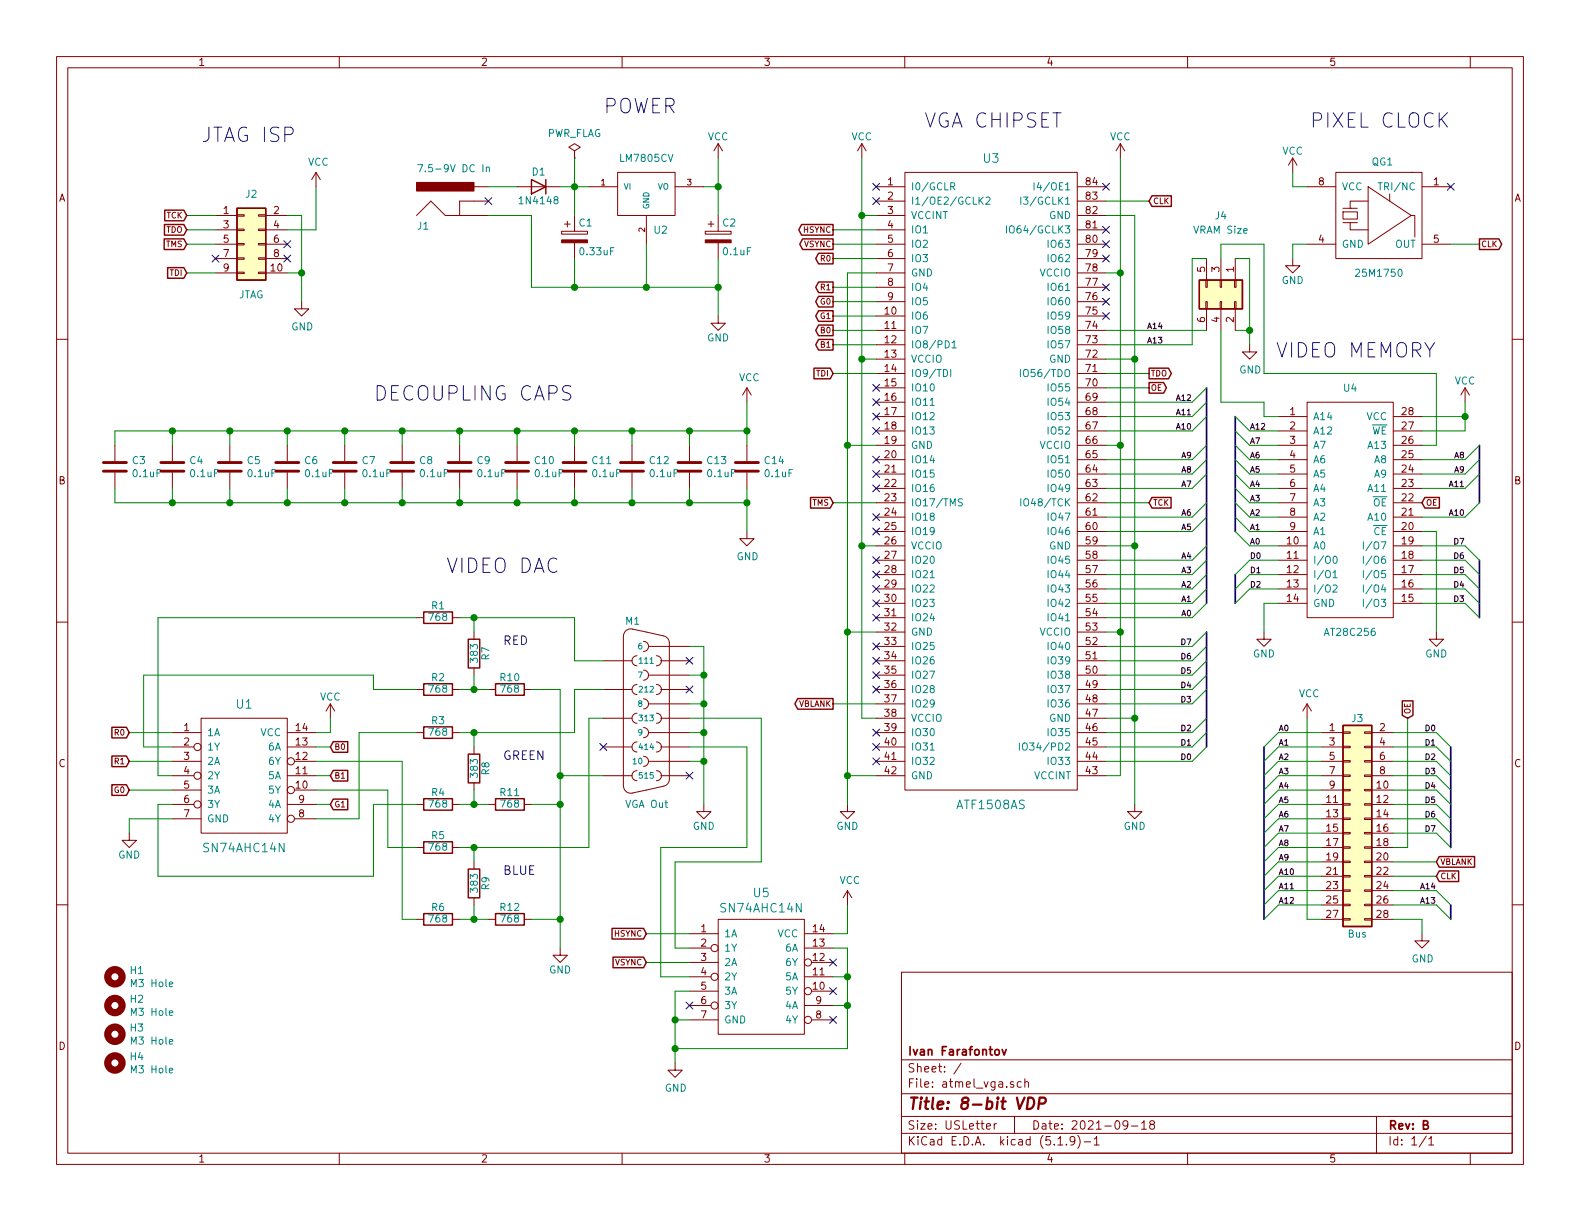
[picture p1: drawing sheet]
<svg xmlns="http://www.w3.org/2000/svg" width="279mm" height="216mm" viewBox="0 0 279 216" stroke-linecap="round" stroke-linejoin="round" font-family="sans-serif">
<g fill="none" stroke="#840000" stroke-width=".18">
<path d="M10 10h259.4v195.9h-259.4zM12 12h255.4v191.9h-255.4zM60 10v2M110 10v2M160 10v2M210 10v2M260 10v2M38.1 38.1h3.8M41.9 38h1.3v.2h-1.3zM45.7 38h1.3v.2h-1.3zM47 38.1h3.8M55.9 30.5l-.8 1.3"/>
<path d="M55.9 30.5v2.5M55.9 30.5l.7 1.3M73.7 38.1l2.5-2.5 2.5 2.5h7.7M83.8 33h2.6M86.4 35.6h-5.1v2.5M91.4 33h7.7M99.8 39.6h1M100.3 39.1v1M101.6 26.7l1-.7-1-.6-1 .6 1 .7v1.2M101.6 27.9h.1M101.6 38.1v2.8M104.1 33h5.1"/>
<path d="M109.2 30.5h10.2v7.6h-10.2zM114.3 38.1v5.1M119.4 33h5.1M125.2 39.6h1M125.7 39.1v1M127 25.4v2.5M127 38.1v2.8M127 25.4l-.8 1.3M127 25.4l.8 1.3M152.4 25.4l-.8 1.3M152.4 25.4v2.5M152.4 25.4l.8 1.3"/>
<path d="M154.9 38.1h5.1M154.9 33h5.1M154.9 35.6h5.1M160 30.5h30.5v109.2h-30.5zM190.5 38.1h5.1M190.5 33h5.1M190.5 35.6h5.1M198.1 25.4l-.7 1.3M198.1 25.4v2.5M198.1 25.4l.8 1.3M228.6 27.9l-.8 1.3M228.6 27.9v2.6"/>
<path d="M228.6 27.9l.8 1.3M231.1 33h5.1M236.2 30.5h15.3v15.2h-15.3zM237.5 36.8h2.5M237.5 37.5h2.5v1.2h-2.5zM237.5 39.4h2.5M238.8 36.8h.1M238.8 39.4v1.2h3.1M241.9 35.6h-3.1v1.2M241.9 33l7.7 5.1-7.7 5.1zM245.7 34.3v1.3M249.6 30.5h.1"/>
<path d="M249.6 38.1h.6v3.8M251.5 33h5M10 60h2M38.1 48.3h3.8M38.1 40.6h3.8M38.1 43.2h3.8M38.1 45.7h3.8M41.9 48.1h1.3v.3h-1.3zM41.9 45.6h1.3v.2h-1.3zM41.9 40.5h1.3v.3h-1.3zM41.9 43.1h1.3v.2h-1.3zM45.7 48.1h1.3v.3h-1.3z"/>
<path d="M45.7 45.6h1.3v.2h-1.3zM45.7 40.5h1.3v.3h-1.3zM45.7 43.1h1.3v.2h-1.3zM47 48.3h3.8M47 40.6h3.8M47 43.2h3.8M47 45.7h3.8M53.3 53.3v1.3h1.3l-1.3 1.3-1.2-1.3h1.2M99.3 40.9h4.6v.5h-4.6zM101.6 42.9v2.8M124.7 40.9h4.6v.5h-4.6zM127 55.9v1.3h1.3l-1.3 1.2-1.3-1.2h1.3"/>
<path d="M127 42.9v2.8M154.9 48.3h5.1M154.9 40.6h5.1M154.9 43.2h5.1M154.9 45.7h5.1M154.9 55.9h5.1M154.9 58.4h5.1M154.9 53.3h5.1M154.9 50.8h5.1M190.5 48.3h5.1M190.5 40.6h5.1M190.5 43.2h5.1"/>
<path d="M190.5 45.7h5.1M190.5 55.9h5.1M190.5 58.4h5.1M190.5 53.3h5.1M190.5 50.8h5.1M213.2 49.5h.3v1.3h-.3zM213.2 53.3h.3v1.3h-.3zM213.4 45.7v3.8M213.4 54.6v3.8M215.8 49.5h.2v1.3h-.2zM215.8 53.3h.2v1.3h-.2zM215.9 45.7v3.8"/>
<path d="M215.9 54.6v3.8M218.3 49.5h.3v1.3h-.3zM218.3 53.3h.3v1.3h-.3zM218.4 45.7v3.8M218.4 54.6v3.8M228.6 45.7v1.3h1.3l-1.3 1.3-1.3-1.3h1.3M231.1 43.2h5.1M251.5 43.2h5M267.4 60h2M20.3 78.7v2.8M30.5 78.7v2.8M40.6 78.7v2.8"/>
<path d="M50.8 78.7v2.8M61 78.7v2.8M71.1 78.7v2.8M81.3 78.7v2.8M91.4 78.7v2.8M101.6 78.7v2.8M111.8 78.7v2.8M121.9 78.7v2.8M132.1 68.6v2.5M132.1 78.7v2.8M132.1 68.6l-.8 1.3M132.1 68.6l.7 1.3"/>
<path d="M154.9 61h5.1M154.9 63.5h5.1M154.9 66h5.1M154.9 68.6h5.1M154.9 71.1h5.1M154.9 73.7h5.1M154.9 76.2h5.1M154.9 78.7h5.1M190.5 61h5.1M190.5 63.5h5.1M190.5 66h5.1M190.5 68.6h5.1"/>
<path d="M190.5 71.1h5.1M190.5 73.7h5.1M190.5 76.2h5.1M190.5 78.7h5.1M221 61v1.2h1.2l-1.2 1.3-1.3-1.3h1.3M226.1 73.7h5M226.1 76.2h5M226.1 78.7h5M231.1 71.1h15.3v38.1h-15.3zM246.4 73.7h5.1M246.4 76.2h5.1M246.4 78.7h5.1"/>
<path d="M259.1 68.6l-.8 1.3M259.1 68.6v2.5M259.1 68.6l.7 1.3M20.3 83.6v2.8M30.5 83.6v2.8M40.6 83.6v2.8M50.8 83.6v2.8M61 83.6v2.8M71.1 83.6v2.8M81.3 83.6v2.8M91.4 83.6v2.8M101.6 83.6v2.8"/>
<path d="M111.8 83.6v2.8M121.9 83.6v2.8M132.1 94v1.3h1.2l-1.2 1.2-1.3-1.2h1.3M132.1 83.6v2.8M154.9 81.3h5.1M154.9 83.8h5.1M154.9 86.4h5.1M154.9 88.9h5.1M154.9 91.4h5.1M154.9 94h5.1M154.9 96.5h5.1M154.9 99.1h5.1"/>
<path d="M190.5 81.3h5.1M190.5 83.8h5.1M190.5 86.4h5.1M190.5 88.9h5.1M190.5 91.4h5.1M190.5 94h5.1M190.5 96.5h5.1M190.5 99.1h5.1M226.1 81.3h5M226.1 83.8h5M226.1 86.4h5M226.1 88.9h5"/>
<path d="M226.1 91.4h5M226.1 94h5M226.1 96.5h5M226.1 99.1h5M246.4 81.3h5.1M246.4 83.8h5.1M246.4 86.4h5.1M246.4 88.9h5.1M246.4 91.4h5.1M246.4 94h5.1M246.4 96.5h5.1M246.4 99.1h5.1"/>
<path d="M10 110h2M73.7 109.2h1.2M80 109.2h1.3M83.8 111.8v1.2M83.8 118.1v1.3M106.7 116.8h5.1M112.6 116a.89 .89 0 0 0-.8 .8 .89 .89 0 0 0 .8 .9M113.8 118.5a.89 .89 0 0 1 .9 .9 .89 .89 0 0 1-.9 .9M113.8 113.4a.89 .89 0 0 1 .9 .9 .89 .89 0 0 1-.9 .9M114.8 114.3h7.1M114.8 119.4h7.1M116.1 116a.89 .89 0 0 1 .9 .8 .89 .89 0 0 1-.9 .9"/>
<path d="M116.8 116.8h5.1M117.3 112.4l-5.5-1.2a1.29 1.29 0 0 0-1.6 1.3l.1 26.5a1.29 1.29 0 0 0 1.5 1.2l5.5-1.2M117.4 112.4a1.31 1.31 0 0 1 1 1.3v24.1a1.28 1.28 0 0 1-1 1.2M154.9 116.8h5.1M154.9 114.3h5.1M154.9 119.4h5.1M154.9 109.2h5.1M154.9 101.6h5.1M154.9 104.1h5.1M154.9 106.7h5.1M154.9 111.8h5.1M190.5 116.8h5.1"/>
<path d="M190.5 114.3h5.1M190.5 119.4h5.1M190.5 109.2h5.1M190.5 101.6h5.1M190.5 104.1h5.1M190.5 106.7h5.1M190.5 111.8h5.1M223.5 111.8v1.2h1.3l-1.3 1.3-1.3-1.3h1.3M226.1 101.6h5M226.1 104.1h5M226.1 106.7h5M246.4 101.6h5.1"/>
<path d="M246.4 104.1h5.1M246.4 106.7h5.1M254 111.8v1.2h1.3l-1.3 1.3-1.3-1.3h1.3M267.4 110h2M30.5 134.6h5.1M30.5 132.1h3.8M30.5 137.2h3.8M30.5 129.5h5.1M30.5 139.7h5.1M35.6 127h15.2v20.3h-15.2zM50.8 132.1h5.1M50.8 137.2h5.1"/>
<path d="M50.8 129.5h5.1M52.1 134.6h3.8M52.1 139.7h3.8M58.4 124.5l-.7 1.2M58.4 124.5v2.5M58.4 124.5l.8 1.2M73.7 121.9h1.2M73.7 129.5h1.2M80 121.9h1.3M80 129.5h1.3M83.8 132.1v1.3M83.8 138.4v1.3"/>
<path d="M86.4 121.9h1.2M92.7 121.9h1.3M106.7 121.9h5.1M106.7 127h5.1M106.7 132.1h5.1M106.7 137.2h5.1M112.6 136.3a.89 .89 0 0 0-.8 .9 .89 .89 0 0 0 .8 .8M112.6 131.2a.89 .89 0 0 0-.8 .9 .89 .89 0 0 0 .8 .9M112.6 126.1a.89 .89 0 0 0-.8 .9 .89 .89 0 0 0 .8 .9M112.6 121a.89 .89 0 0 0-.8 .9 .89 .89 0 0 0 .8 .9M113.8 133.7a.89 .89 0 0 1 .9 .9 .89 .89 0 0 1-.9 .9M113.8 128.7a.89 .89 0 0 1 .9 .8 .89 .89 0 0 1-.9 .9"/>
<path d="M113.8 123.6a.89 .89 0 0 1 .9 .9 .89 .89 0 0 1-.9 .8M114.8 134.6h7.1M114.8 124.5h7.1M114.8 129.5h7.1M116.1 136.3a.89 .89 0 0 1 .9 .9 .89 .89 0 0 1-.9 .8M116.1 131.2a.89 .89 0 0 1 .9 .9 .89 .89 0 0 1-.9 .9M116.1 126.1a.89 .89 0 0 1 .9 .9 .89 .89 0 0 1-.9 .9M116.1 121a.89 .89 0 0 1 .9 .9 .89 .89 0 0 1-.9 .9M116.8 121.9h5.1M116.8 127h5.1M116.8 132.1h5.1M116.8 137.2h5.1"/>
<path d="M154.9 134.6h5.1M154.9 121.9h5.1M154.9 127h5.1M154.9 132.1h5.1M154.9 137.2h5.1M154.9 124.5h5.1M154.9 129.5h5.1M190.5 134.6h5.1M190.5 121.9h5.1M190.5 127h5.1M190.5 132.1h5.1M190.5 137.2h5.1"/>
<path d="M190.5 124.5h5.1M190.5 129.5h5.1M231.1 124.5l-.7 1.2M231.1 124.5v2.5M231.1 124.5l.8 1.2M233.7 134.6h3.8M233.7 132.1h3.8M233.7 137.2h3.8M233.7 129.5h3.8M233.7 139.7h3.8M237.5 139.6h1.3v.2h-1.3zM237.5 137h1.3v.3h-1.3z"/>
<path d="M237.5 134.5h1.3v.2h-1.3zM237.5 132h1.3v.2h-1.3zM237.5 129.4h1.3v.3h-1.3zM241.3 139.6h1.3v.2h-1.3zM241.3 137h1.3v.3h-1.3zM241.3 134.5h1.3v.2h-1.3zM241.3 132h1.3v.2h-1.3zM241.3 129.4h1.3v.3h-1.3zM242.6 134.6h3.8M242.6 132.1h3.8M242.6 137.2h3.8M242.6 129.5h3.8"/>
<path d="M242.6 139.7h3.8M10 160h2M22.9 147.3v1.3h1.2l-1.2 1.3-1.3-1.3h1.3M30.5 142.2h3.8M30.5 144.8h5.1M50.8 142.2h5.1M52.1 144.8h3.8M73.7 142.2h1.2M73.7 149.9h1.2M80 142.2h1.3M80 149.9h1.3M83.8 152.4v1.3"/>
<path d="M83.8 158.8v1.2M86.4 142.2h1.2M92.7 142.2h1.3M124.5 142.2v1.3h1.2l-1.2 1.3-1.3-1.3h1.3M149.9 142.2v1.3h1.2l-1.2 1.3-1.3-1.3h1.3M149.9 157.5l-.8 1.3M149.9 157.5v2.5M149.9 157.5l.7 1.3M200.7 142.2v1.3h1.2l-1.2 1.3-1.3-1.3h1.3M233.7 142.2h3.8M233.7 144.8h3.8M233.7 149.9h3.8"/>
<path d="M233.7 147.3h3.8M233.7 152.4h3.8M233.7 154.9h3.8M233.7 157.5h3.8M237.5 149.7h1.3v.3h-1.3zM237.5 152.3h1.3v.2h-1.3zM237.5 154.8h1.3v.3h-1.3zM237.5 157.4h1.3v.2h-1.3zM237.5 159.9h1.3v.2h-1.3zM237.5 147.2h1.3v.2h-1.3zM237.5 142.1h1.3v.3h-1.3zM237.5 144.7h1.3v.2h-1.3z"/>
<path d="M241.3 149.7h1.3v.3h-1.3zM241.3 152.3h1.3v.2h-1.3zM241.3 154.8h1.3v.3h-1.3zM241.3 157.4h1.3v.2h-1.3zM241.3 159.9h1.3v.2h-1.3zM241.3 147.2h1.3v.2h-1.3zM241.3 142.1h1.3v.3h-1.3zM241.3 144.7h1.3v.2h-1.3zM242.6 142.2h3.8M242.6 144.8h3.8M242.6 149.9h3.8M242.6 147.3h3.8"/>
<path d="M242.6 152.4h3.8M242.6 154.9h3.8M242.6 157.5h3.8M267.4 160h2M73.7 162.6h1.2M80 162.6h1.3M86.4 162.6h1.2M92.7 162.6h1.3M99.1 167.6v1.3h1.2l-1.2 1.3-1.3-1.3h1.3M121.9 165.1h5.1M121.9 175.3h5.1M121.9 172.7h3.8"/>
<path d="M121.9 170.2h5.1M121.9 167.6h3.8M121.9 177.8h3.8M127 162.6h15.2v20.3h-15.2zM142.2 165.1h5.1M142.2 172.7h5.1M142.2 167.6h5.1M142.2 177.8h5.1M143.5 175.3h3.8M143.5 170.2h3.8M159.4 171.9h108v32h-108zM233.7 162.6h3.8"/>
<path d="M233.7 160h3.8M237.5 162.4h1.3v.3h-1.3zM241.3 162.4h1.3v.3h-1.3zM242.6 162.6h3.8M242.6 160h3.8M251.5 165.1v1.3h1.2l-1.2 1.2-1.3-1.2h1.3M119.4 188v1.2h1.2l-1.2 1.3-1.3-1.3h1.3M121.9 180.3h5.1M143.5 180.3h3.8M159.4 197.4h108M159.4 193.4h108M159.4 187.4h108"/>
<path d="M170 188l-1.3 1.9M174.4 199.2l.8-.2-.1-.2-.4-.1-.3 .2 .1 .7h.6M175.8 198.7v1M176.2 198.7l-.3 .1-.1 .2M179.2 191.3h-.3l-.2 .2v.2l.5 .1v.4h-.5M179.4 197.4v3M180.6 191.3h-.4l-.3 .2 .1 .7h.6M181.2 191.4l.3-.1h.3l.1 1M181.2 190.8v1.5M199.4 198.8l-.1 .2a.48 .48 0 0 1-.6 0v-.7a.48 .48 0 0 1 .6-.1l.1 .1a1.19 1.19 0 0 1-.2 1.3l-.5 .1M200.1 199.1h1.1M201.9 198.6l.4-.4v1.5"/>
<path d="M201.9 199.7h.8M203.6 198.8l-.3-.3 .1-.2 .2-.1h.4l.2 .3-.1 .2-.6 .2a.48 .48 0 0 0-.1 .6l.2 .2 .5-.2a.48 .48 0 0 0-.1-.6l-.1-.1M243.4 197.4v6.5M60 203.9v2M110 203.9v2M159.4 200.4h108M160 203.9v2M187.1 202.5h.8M188.6 202.3v.2M190.1 201.6l-.1 .2a.48 .48 0 0 1-.6 0l-.2-.2 .2-.6a.48 .48 0 0 1 .6 .1 1.27 1.27 0 0 1-.2 1.3l-.4 .1M190.6 200.8a1.71 1.71 0 0 1 0 2.2M191.7 201.9h1.2"/>
<path d="M193.5 201.4l.4-.4v1.5M193.5 202.5h.9M210 203.9v2M252.2 200.9l-1.2 1.9M252.7 201.4l.4-.4v1.5M252.7 202.5h.8M260 203.9v2"/>
<circle cx="34.9" cy="132.1" r=".63"/>
<circle cx="34.9" cy="137.2" r=".63"/>
<circle cx="51.4" cy="134.6" r=".63"/>
<circle cx="51.4" cy="139.7" r=".63"/>
<circle cx="34.9" cy="142.2" r=".63"/>
<circle cx="51.4" cy="144.8" r=".63"/>
<circle cx="126.4" cy="177.8" r=".63"/>
<circle cx="126.4" cy="167.6" r=".63"/>
<circle cx="126.4" cy="172.7" r=".63"/>
<circle cx="142.9" cy="175.3" r=".63"/>
<circle cx="142.9" cy="170.2" r=".63"/>
<circle cx="142.9" cy="180.3" r=".63"/>
</g>
<path d="M181.8 194.1a.97 .97 0 0 1 1.1 .6 .97 .97 0 0 1-.3 1.1l-.5 .3h-.5zM183.7 195.1h.8a.56 .56 0 0 0 .4-.4 .56 .56 0 0 0-.3-.6h-.8l-.2 2" fill="none" stroke="#840000" stroke-width=".41"/>
<path d="M176 185.7l.2-.1 .4 .1 .1 .6-.1 .2-.4 .1-.2-.2zM177.2 185.6l.4 1 .3-1" fill="none" stroke="#840000" stroke-width=".3"/>
<g fill="none" stroke="#840000" stroke-width=".51">
<path d="M18.3 83.3h4.1M18.3 81.8h4.1M28.4 83.3h4.1M28.4 81.8h4.1M38.6 83.3h4.1M38.6 81.8h4.1M48.8 83.3h4M48.8 81.8h4M58.9 83.3h4.1M58.9 81.8h4.1M69.1 83.3h4.1M69.1 81.8h4.1"/>
<path d="M79.2 83.3h4.1M79.2 81.8h4.1M89.4 83.3h4.1M89.4 81.8h4.1M99.6 83.3h4M99.6 81.8h4M109.7 83.3h4.1M109.7 81.8h4.1M119.9 83.3h4.1M119.9 81.8h4.1M130 83.3h4.1M130 81.8h4.1"/>
</g>
<g fill="none" stroke="#840000" stroke-width="1.3">
<circle cx="20.3" cy="177.8" r="1.27"/>
<circle cx="20.3" cy="172.7" r="1.27"/>
<circle cx="20.3" cy="188" r="1.27"/>
<circle cx="20.3" cy="182.9" r="1.27"/>
</g>
<g fill="#ffffc2" stroke="#ffffc2" stroke-width=".18">
<path d="M41.9 36.8h5.1v12.7h-5.1z"/>
<path d="M212.1 49.5h7.6v5.1h-7.6z"/>
<path d="M237.5 128.3h5.1v35.5h-5.1z"/>
</g>
<g fill="none" stroke="#840000" stroke-width=".25">
<path d="M29.1 39.7h3.4l.5 .9-.5 1h-3.4zM29.1 37.2h3.4l.5 .9-.5 .9h-3.4zM41.9 36.8h5.1v12.7h-5.1zM94 31.8l2.5 1.2-2.5 1.3zM96.5 31.8v2.5M141.8 39.7h5.5v1.9h-5.5l-.6-1zM203.7 34.6h3.4v1.9h-3.4l-.5-.9zM29 42.2h3.5l.5 1-.5 .9h-3.5zM29.6 47.3h2.9l.5 1-.5 .9h-2.9zM141.9 42.2h5.4v1.9h-5.4l-.5-.9zM144.8 44.8h2.5v1.9h-2.5l-.6-1zM144.8 49.9h2.5v1.8h-2.5l-.6-.9z"/>
<path d="M144.8 52.4h2.5v1.9h-2.5l-.6-1zM144.8 54.9h2.5v1.9h-2.5l-.6-.9zM144.8 57.5h2.5v1.9h-2.5l-.6-1zM212.1 49.5h7.6v5.1h-7.6zM261.6 42.2h3.4l.6 1-.6 .9h-3.4zM143.9 65.1h2.9l.5 .9-.5 1h-2.9zM144.8 60h2.5v1.9h-2.5l-.6-.9zM203.2 65.1h3.4l.5 .9-.5 1h-3.4zM203.2 67.6h2.6l.5 1-.5 .9h-2.6zM143.3 88h3.5l.5 .9-.5 .9h-3.5zM203.7 88h3.4v1.8h-3.4l-.5-.9zM252 88h2.5v1.8h-2.5l-.5-.9z"/>
<path d="M74.9 108.2h5.1v2h-5.1zM82.8 113h2v5.1h-2zM19.8 128.6h2.6l.5 .9-.5 1h-2.6zM19.8 133.7h2.6l.5 .9-.5 1h-2.6zM19.8 138.8h2.6l.5 .9-.5 .9h-2.6zM58.9 131.1h2.6v1.9h-2.6l-.5-.9zM58.9 136.2h2.6v1.9h-2.6l-.5-.9zM74.9 128.5h5.1v2.1h-5.1zM74.9 120.9h5.1v2h-5.1zM82.8 133.4h2v5h-2zM87.6 120.9h5.1v2h-5.1zM141.1 123.5h6.2v1.9h-6.2l-.5-.9z"/>
<path d="M237.5 128.3h5.1v35.5h-5.1zM248 123.9h1.9v2.6l-1 .5-.9-.5zM58.9 141.3h2.6v1.9h-2.6l-.5-1zM74.9 148.8h5.1v2.1h-5.1zM74.9 141.2h5.1v2.1h-5.1zM82.8 153.7h2v5.1h-2zM87.6 141.2h5.1v2.1h-5.1zM254.5 151.5h6.3v1.8h-6.3l-.5-.9zM254.5 154h3.4v1.9h-3.4l-.5-1zM74.9 161.5h5.1v2.1h-5.1zM87.6 161.5h5.1v2.1h-5.1zM108.2 164.2h5.6l.5 .9-.5 .9h-5.6z"/>
<path d="M108.4 169.2h5.4l.5 1-.5 .9h-5.4z"/>
</g>
<g fill="#840000" stroke="#840000" stroke-width=".18">
<path d="M124.7 42.4h4.6v.5h-4.6z"/>
<path d="M99.3 42.4h4.6v.5h-4.6z"/>
<path d="M73.7 32.3h10.1v1.5h-10.1z"/>
</g>
<g fill="none" stroke="#008484" stroke-width=".18">
<path d="M73.9 29.1h.9l-.6 1.3M86 29.7l.2-.2 .3 .1v.8M86 29.5v.9M168.1 33l.6-.1 .1-.5-.2-.1h-.5v1.3M168.4 33l.4 .6M173.3 35.4l.6 .7M173.9 34.8l-.8 .8M174.3 35l.5-.2 .3 .4-.8 .9h.8M178 39.9v1.3M180.5 34.8v1.3M181 34.8h.8l-.4 .5 .3 .2 .1 .4-.3 .2-.5-.1M182.9 32.3v1.3"/>
<path d="M183.7 32.3l-.3 .8h.8M243.7 32.3h.7M178.6 40.1a.45 .45 0 0 1 .7 0 .88 .88 0 0 1-.3 1.1l-.3-.1a1.07 1.07 0 0 1-.1-1zM164.5 71.7h.7M168.1 65.3v1.3M168.4 60.6l.3-.4v1.3M168.4 61.5h.7M180.4 65.3v1.3M170.2 88.3l-.5-.1-.2 .1v.4l.6 .2 .1 .3-.3 .3-.5-.1M180.5 88.2v1.3M181.1 88.4a.45 .45 0 0 1 .7 0 .88 .88 0 0 1-.2 1.1l-.4-.1a1.07 1.07 0 0 1-.1-1zM235.8 98.5l.2-.2a.69 .69 0 0 1 .5 .7 .69 .69 0 0 1-.5 .6l-.2-.1-.1-.4z"/>
<path d="M241.1 95.8v1.3M241.1 98.3v1.3M242.6 98.3l-1.1 1.6M242.6 95.8l-1.1 1.6M243 98.5a.45 .45 0 0 1 .8 0 .88 .88 0 0 1-.3 1.1h-.3a1.07 1.07 0 0 1-.2-1.1zM243 96a.45 .45 0 0 1 .8 0 .88 .88 0 0 1-.3 1.1l-.3-.1a1.07 1.07 0 0 1-.2-1zM244.2 95.8h.9l-.5 1.3M244.9 98.3h-.2a.79 .79 0 0 0-.1 1.3l.4-.1v-.5l-.4-.2-.3 .3M164.5 102.2h.7M235.7 101.2l.4-.3v1.3M235.7 103.6l.5-.2 .2 .4v.2l-.7 .7h.7M235.7 102.2h.7"/>
<path d="M241.1 100.9v1.3M241.1 103.4v1.3M241.1 106v1.2M242.6 105.9l-1.1 1.6M242.6 103.4l-1.1 1.6M242.6 100.8l-1.1 1.7M243 106.1a.45 .45 0 0 1 .8 0 .88 .88 0 0 1-.3 1.1h-.3a1.07 1.07 0 0 1-.2-1.1zM243 101.1a.45 .45 0 0 1 .8 0 .88 .88 0 0 1-.3 1.1l-.3-.1a1.07 1.07 0 0 1-.2-1zM244.2 106h.8l-.4 .5 .4 .1v.5l-.2 .1-.6-.1M245 100.9h-.6l-.1 .6 .2-.1 .5 .1v.5l-.2 .2-.5-.2M164.5 132.6h.7M180.3 131.4v1.2"/>
<path d="M180.9 131.5l.2-.1a.45 .45 0 0 1 .6 .4v.4l-.2 .4h-.5a.92 .92 0 0 1-.1-1.1z"/>
</g>
<path d="M213.4 68.6v38.1M218.4 73.7v20.3M261.6 78.7v10.2M261.6 99.1v10.1M213.4 111.8v20.3M218.4 101.6v5.1M223.5 132.1v30.5M256.5 132.1v17.8M256.5 160v2.6" fill="none" stroke="#000084" stroke-width=".3"/>
<g fill="none" stroke="#008400" stroke-width=".18">
<path d="M33 38.1h5.1M50.8 38.1h2.5v15.2M55.9 33v7.6h-5.1M86.4 38.1h7.6v12.7h33M86.4 33h5M99.1 33h5M101.6 27.9v10.2M124.5 33h2.5M127 27.9v10.2M152.4 27.9v99.1h2.5M152.4 38.1h2.5M195.6 38.1h5.1v104.1"/>
<path d="M195.6 35.6h7.6M198.1 27.9v109.3h-2.5M228.6 30.5v2.5h2.5M33 43.2h5.1M33 48.3h5.1M33 40.6h5.1M50.8 48.3h2.5M101.6 45.7v5.1M114.3 43.2v7.6M127 45.7v10.2M147.3 43.2h7.6M147.3 50.8h7.6"/>
<path d="M147.3 45.7h7.6M147.3 58.4h7.6M147.3 40.6h7.6M147.3 55.9h7.6M147.3 53.3h7.6M154.9 48.3h-5v93.9M195.6 58.4h17.8M195.6 48.3h2.5M213.4 45.7h-2.6v15.3h-15.2M215.9 45.7v-2.5h7.6v22.8h30.5v12.7h-2.5M215.9 58.4v12.7h7.6v2.6h2.6M218.4 45.7h2.6v15.3"/>
<path d="M218.4 58.4h2.6M231.1 43.2h-2.5v2.5M256.5 43.2h5.1M30.5 76.2v2.5M40.6 76.2v2.5M50.8 76.2v2.5M61 76.2v2.5M71.1 76.2v2.5M81.3 76.2v2.5M91.4 76.2v2.5M101.6 76.2v2.5M111.8 76.2v2.5"/>
<path d="M121.9 76.2v2.5M132.1 71.1v7.6M132.1 76.2h-111.8v2.5M147.3 61h7.6M147.3 66h7.6M149.9 78.7h5M152.4 63.5h2.5M195.6 66h7.6M195.6 78.7h2.5M195.6 63.5h5.1M195.6 68.6h7.6M213.4 73.7l-2.6 2.5h-15.2"/>
<path d="M213.4 78.7l-2.6 2.6h-15.2M213.4 68.6l-2.6 2.5h-15.2M213.4 71.1l-2.6 2.6h-15.2M218.4 73.7l2.6 2.5h5.1M218.4 76.2l2.6 2.5h5.1M218.4 78.7l2.6 2.6h5.1M251.5 73.7h7.6M259.1 71.1v5.1h-7.6M261.6 78.7l-2.5 2.6h-7.6M20.3 86.4v2.5h111.8M30.5 86.4v2.5M40.6 86.4v2.5"/>
<path d="M50.8 86.4v2.5M61 86.4v2.5M71.1 86.4v2.5M81.3 86.4v2.5M91.4 86.4v2.5M101.6 86.4v2.5M111.8 86.4v2.5M121.9 86.4v2.5M132.1 86.4v7.6M147.3 88.9h7.6M152.4 96.5h2.5M195.6 88.9h7.6"/>
<path d="M195.6 96.5h5.1M213.4 88.9l-2.6 2.5h-15.2M213.4 91.4l-2.6 2.6h-15.2M213.4 99.1l-2.6 2.5h-15.2M213.4 81.3l-2.6 2.5h-15.2M213.4 83.8l-2.6 2.6h-15.2M213.4 96.5l-2.6 2.6h-15.2M218.4 86.4l2.6 2.5h5.1M218.4 88.9l2.6 2.5h5.1M218.4 91.4l2.6 2.6h5.1M218.4 94l2.6 2.5h5.1M218.4 81.3l2.6 2.5h5.1"/>
<path d="M218.4 83.8l2.6 2.6h5.1M226.1 99.1h-5.1l-2.6 2.5M251.5 94h2.5v17.8M251.5 96.5h7.6l2.5 2.6M251.5 99.1h7.6l2.5 2.5M261.6 88.9l-2.5 2.5h-7.6M261.6 81.3l-2.5 2.5h-7.6M261.6 83.8l-2.5 2.6h-7.6M73.7 109.2h-45.8v28h2.6M81.3 109.2h20.3v7.6h5.1M83.8 109.2v2.6M83.8 119.4v2.5"/>
<path d="M121.9 114.3h2.6v27.9M121.9 119.4h2.6M149.9 111.8h5M195.6 111.8h2.5M213.4 119.4l-2.6 2.5h-15.2M213.4 106.7l-2.6 2.5h-15.2M213.4 116.8l-2.6 2.6h-15.2M213.4 104.1l-2.6 2.6h-15.2M213.4 101.6l-2.6 2.5h-15.2M213.4 114.3l-2.6 2.5h-15.2M213.4 111.8l-2.6 2.5h-15.2M226.1 106.7h-2.6v5.1"/>
<path d="M226.1 104.1h-5.1l-2.6 2.6M226.1 101.6h-5.1l-2.6 2.5M251.5 106.7h7.6l2.5 2.5M251.5 104.1h7.6l2.5 2.6M251.5 101.6h7.6l2.5 2.5M22.9 129.5h7.6M22.9 139.7h7.6M22.9 134.6h7.6M55.9 134.6h15.2v28h2.6M55.9 139.7h12.7v10.2h5.1M55.9 132.1h2.5M55.9 137.2h2.5"/>
<path d="M58.4 127v2.5h-2.5M73.7 121.9h-7.7v-2.5h-40.6v12.7h5.1M73.7 129.5h-10.2v15.3h-7.6M81.3 121.9h5.1M83.8 129.5v2.6M83.8 139.7v2.5M94 121.9h5.1v45.7M99.1 137.2h7.6M106.7 121.9h-5.1v7.6h-20.3M106.7 127h-2.6v22.9h-22.8M121.9 127h12.7v25.4h-15.2v15.2h2.5M121.9 132.1h10.2v17.8h-15.3v22.8h5.1"/>
<path d="M121.9 129.5h2.6M121.9 134.6h2.6M121.9 124.5h2.6M147.3 124.5h7.6M149.9 137.2h5M195.6 127h5.1M213.4 127l-2.6 2.5h-15.2M213.4 129.5l-2.6 2.6h-15.2M213.4 132.1l-2.6 2.5h-15.2M213.4 121.9l-2.6 2.6h-15.2M231.1 127v35.6h2.6M233.7 129.5h-7.6l-2.6 2.6"/>
<path d="M233.7 132.1h-7.6l-2.6 2.5M233.7 137.2h-7.6l-2.6 2.5M233.7 139.7h-7.6l-2.6 2.5M233.7 134.6h-7.6l-2.6 2.6M246.4 129.5h7.6l2.5 2.6M246.4 132.1h7.6l2.5 2.5M246.4 137.2h7.6l2.5 2.5M246.4 139.7h7.6l2.5 2.5M246.4 134.6h7.6l2.5 2.6M248.9 127v22.9h-2.5M30.5 142.2h-2.6v12.7h38.1v-12.7h7.7M30.5 144.8h-7.6v2.5"/>
<path d="M55.9 142.2h2.5M81.3 142.2h5.1M83.8 149.9v2.5M94 142.2h5.1M233.7 152.4h-7.6l-2.6 2.5M233.7 149.9h-7.6l-2.6 2.5M233.7 142.2h-7.6l-2.6 2.6M233.7 154.9h-7.6l-2.6 2.6M233.7 144.8h-7.6l-2.6 2.5M233.7 157.5h-7.6l-2.6 2.5M233.7 147.3h-7.6l-2.6 2.6M246.4 152.4h7.6"/>
<path d="M246.4 142.2h7.6l2.5 2.6M246.4 154.9h7.6M246.4 144.8h7.6l2.5 2.5M246.4 157.5h7.6l2.5 2.5M246.4 147.3h7.6l2.5 2.6M81.3 162.6h5.1M83.8 160v2.6M94 162.6h5.1M114.3 170.2h7.6M114.3 165.1h7.6M121.9 175.3h-2.5v12.7M147.3 167.6h2.6v17.8h-30.5"/>
<path d="M147.3 177.8h2.6M147.3 172.7h2.6M149.9 160v5.1h-2.6M233.7 160h-7.6l-2.6 2.6M246.4 162.6h5.1v2.5M246.4 160h7.6l2.5 2.6M119.4 180.3h2.5"/>
</g>
<g fill="#008400" stroke="#008400" stroke-width=".25">
<circle cx="198.1" cy="48.3" r=".51"/>
<circle cx="99.1" cy="137.2" r=".51"/>
<circle cx="99.1" cy="162.6" r=".51"/>
<circle cx="124.5" cy="119.4" r=".51"/>
<circle cx="124.5" cy="124.5" r=".51"/>
<circle cx="124.5" cy="129.5" r=".51"/>
<circle cx="40.6" cy="88.9" r=".51"/>
<circle cx="124.5" cy="134.6" r=".51"/>
<circle cx="149.9" cy="137.2" r=".51"/>
<circle cx="83.8" cy="162.6" r=".51"/>
<circle cx="198.1" cy="78.7" r=".51"/>
<circle cx="149.9" cy="111.8" r=".51"/>
<circle cx="149.9" cy="78.7" r=".51"/>
<circle cx="152.4" cy="96.5" r=".51"/>
<circle cx="152.4" cy="63.5" r=".51"/>
<circle cx="198.1" cy="111.8" r=".51"/>
<circle cx="200.7" cy="63.5" r=".51"/>
<circle cx="200.7" cy="96.5" r=".51"/>
<circle cx="200.7" cy="127" r=".51"/>
<circle cx="152.4" cy="38.1" r=".51"/>
<circle cx="83.8" cy="121.9" r=".51"/>
<circle cx="111.8" cy="88.9" r=".51"/>
<circle cx="53.3" cy="48.3" r=".51"/>
<circle cx="71.1" cy="76.2" r=".51"/>
<circle cx="81.3" cy="76.2" r=".51"/>
<circle cx="91.4" cy="76.2" r=".51"/>
<circle cx="101.6" cy="76.2" r=".51"/>
<circle cx="111.8" cy="76.2" r=".51"/>
<circle cx="121.9" cy="76.2" r=".51"/>
<circle cx="71.1" cy="88.9" r=".51"/>
<circle cx="81.3" cy="88.9" r=".51"/>
<circle cx="91.4" cy="88.9" r=".51"/>
<circle cx="101.6" cy="88.9" r=".51"/>
<circle cx="83.8" cy="142.2" r=".51"/>
<circle cx="121.9" cy="88.9" r=".51"/>
<circle cx="132.1" cy="76.2" r=".51"/>
<circle cx="132.1" cy="88.9" r=".51"/>
<circle cx="61" cy="88.9" r=".51"/>
<circle cx="61" cy="76.2" r=".51"/>
<circle cx="30.5" cy="76.2" r=".51"/>
<circle cx="40.6" cy="76.2" r=".51"/>
<circle cx="50.8" cy="76.2" r=".51"/>
<circle cx="30.5" cy="88.9" r=".51"/>
<circle cx="50.8" cy="88.9" r=".51"/>
<circle cx="114.3" cy="50.8" r=".51"/>
<circle cx="101.6" cy="50.8" r=".51"/>
<circle cx="127" cy="33" r=".51"/>
<circle cx="127" cy="50.8" r=".51"/>
<circle cx="221" cy="58.4" r=".51"/>
<circle cx="119.4" cy="180.3" r=".51"/>
<circle cx="119.4" cy="185.4" r=".51"/>
<circle cx="149.9" cy="177.8" r=".51"/>
<circle cx="149.9" cy="172.7" r=".51"/>
<circle cx="101.6" cy="33" r=".51"/>
<circle cx="259.1" cy="73.7" r=".51"/>
<circle cx="83.8" cy="149.9" r=".51"/>
<circle cx="83.8" cy="129.5" r=".51"/>
<circle cx="99.1" cy="142.2" r=".51"/>
<circle cx="83.8" cy="109.2" r=".51"/>
</g>
<g fill="none" stroke="#000084" stroke-width=".18">
<path d="M85.8 35l1.2 1.2M87 35l-1.2 1.2M154.3 32.4l1.2 1.2M154.3 35l1.2 1.2M155.5 32.4l-1.2 1.2M155.5 35l-1.2 1.2M195 32.4l1.2 1.2M196.2 32.4l-1.2 1.2M255.9 32.4l1.2 1.2M257.1 32.4l-1.2 1.2M37.5 45.1l1.2 1.2M38.7 45.1l-1.2 1.2"/>
<path d="M50.2 45.1l1.2 1.2M50.2 42.6l1.2 1.2M51.4 45.1l-1.2 1.2M51.4 42.6l-1.2 1.2M195 45.1l1.2 1.2M195 40l1.2 1.2M195 42.6l1.2 1.2M195 55.3l1.2 1.2M195 52.7l1.2 1.2M195 50.2l1.2 1.2M196.2 52.7l-1.2 1.2M196.2 50.2l-1.2 1.2"/>
<path d="M196.2 45.1l-1.2 1.2M196.2 42.6l-1.2 1.2M196.2 40l-1.2 1.2M196.2 55.3l-1.2 1.2M154.3 75.6l1.2 1.2M154.3 73.1l1.2 1.2M154.3 68l1.2 1.2M154.3 70.5l1.2 1.2M155.5 73.1l-1.2 1.2M155.5 75.6l-1.2 1.2M155.5 68l-1.2 1.2M155.5 70.5l-1.2 1.2"/>
<path d="M154.3 93.4l1.2 1.2M154.3 98.5l1.2 1.2M154.3 80.7l1.2 1.2M154.3 90.8l1.2 1.2M154.3 85.8l1.2 1.2M154.3 83.2l1.2 1.2M155.5 93.4l-1.2 1.2M155.5 98.5l-1.2 1.2M155.5 80.7l-1.2 1.2M155.5 90.8l-1.2 1.2M155.5 85.8l-1.2 1.2M155.5 83.2l-1.2 1.2"/>
<path d="M121.3 116.2l1.2 1.2M122.5 116.2l-1.2 1.2M154.3 101l1.2 1.2M154.3 103.5l1.2 1.2M154.3 106.1l1.2 1.2M154.3 108.6l1.2 1.2M154.3 113.7l1.2 1.2M154.3 116.2l1.2 1.2M154.3 118.8l1.2 1.2M155.5 101l-1.2 1.2M155.5 103.5l-1.2 1.2M155.5 106.1l-1.2 1.2"/>
<path d="M155.5 108.6l-1.2 1.2M155.5 113.7l-1.2 1.2M155.5 116.2l-1.2 1.2M155.5 118.8l-1.2 1.2M106.1 131.5l1.2 1.2M107.3 131.5l-1.2 1.2M121.3 121.3l1.2 1.2M121.3 136.6l1.2 1.2M122.5 136.6l-1.2 1.2M122.5 121.3l-1.2 1.2M154.3 121.3l1.2 1.2M154.3 128.9l1.2 1.2"/>
<path d="M154.3 131.5l1.2 1.2M154.3 134l1.2 1.2M155.5 121.3l-1.2 1.2M155.5 128.9l-1.2 1.2M155.5 131.5l-1.2 1.2M155.5 134l-1.2 1.2M121.3 177.2l1.2 1.2M122.5 177.2l-1.2 1.2M146.7 169.6l1.2 1.2M146.7 174.7l1.2 1.2M146.7 179.7l1.2 1.2M147.9 169.6l-1.2 1.2"/>
<path d="M147.9 174.7l-1.2 1.2M147.9 179.7l-1.2 1.2"/>
</g>
<g font-size="3.5" fill="#0000c2">
<text x="106.7" y="20.1">POWER</text>
<text x="164" y="22.6">VGA CHIPSET</text>
<text x="232.8" y="22.6">PIXEL CLOCK</text>
<text x="35.6" y="25.1">JTAG ISP</text>
<text x="226.1" y="63.2">VIDEO MEMORY</text>
<text x="66" y="70.9">DECOUPLING CAPS</text>
<text x="79.4" y="101.3">VIDEO DAC</text>
</g>
<text font-size="2.8" fill="#840000" x="160.4" y="196.2">Title: 8-bit VDP</text>
<g font-size="2.1" fill="#008484">
<text x="173.9" y="28.8">U3</text>
<text x="41.8" y="125.3">U1</text>
<text x="169.4" y="143.1">ATF1508AS</text>
<text x="36.3" y="150.7">SN74AHC14N</text>
<text x="127.7" y="161.3">SN74AHC14N</text>
<text x="133.3" y="158.6">U5</text>
</g>
<g font-size="2.1" fill="#0000c2">
<text x="88.9" y="114">RED</text>
<text x="88.9" y="134.4">GREEN</text>
<text x="88.9" y="154.7">BLUE</text>
</g>
<g font-size="2.1" fill="#840000">
<text x="160.4" y="189.6">Sheet: /</text>
<text x="160.4" y="186.6">Ivan Farafontov</text>
<text x="160.4" y="192.3">File: atmel_vga.sch</text>
<text x="160.4" y="202.5">KiCad E.D.A. kicad (5.1.9)-1</text>
<text x="160.4" y="199.7">Size: USLetter</text>
<text x="182.4" y="199.7">Date: 2021-09-18</text>
<text x="245.4" y="199.7">Rev: B</text>
<text x="245.4" y="202.5">Id: 1/1</text>
</g>
<g font-size="1.8" fill="#840000">
<text x="35" y="11.6">1</text>
<text x="85" y="11.6">2</text>
<text x="135" y="11.6">3</text>
<text x="185" y="11.6">4</text>
<text x="235" y="11.6">5</text>
<text x="10.4" y="35.6">A</text>
<text x="157" y="32.8">1</text>
<text x="157" y="35.3">2</text>
<text x="192.1" y="35.3">83</text>
<text x="192.1" y="32.8">84</text>
<text x="233.2" y="32.8">8</text>
<text x="253.5" y="32.8">1</text>
<text x="267.8" y="35.6">A</text>
<text x="39.5" y="37.8">1</text>
<text x="39.5" y="40.4">3</text>
<text x="48.4" y="37.8">2</text>
<text x="48.4" y="40.4">4</text>
<text x="157" y="37.8">3</text>
<text x="157" y="40.4">4</text>
<text x="192.1" y="40.4">81</text>
<text x="192.1" y="37.8">82</text>
<text x="39.5" y="42.9">5</text>
<text x="39.5" y="45.5">7</text>
<text x="48.4" y="42.9">6</text>
<text x="48.4" y="45.5">8</text>
<text x="157" y="42.9">5</text>
<text x="157" y="45.5">6</text>
<text x="192.1" y="45.5">79</text>
<text x="192.1" y="42.9">80</text>
<text x="233.2" y="42.9">4</text>
<text x="253.5" y="42.9">5</text>
<text x="39.5" y="48">9</text>
<text x="47.9" y="48">10</text>
<text x="157" y="48">7</text>
<text x="157" y="50.5">8</text>
<text x="157" y="53.1">9</text>
<text x="192.1" y="53.1">76</text>
<text x="192.1" y="50.5">77</text>
<text x="192.1" y="48">78</text>
<text x="213.1" y="48.1" transform="rotate(-90 213.1 48.1)">5</text>
<text x="215.6" y="48.1" transform="rotate(-90 215.6 48.1)">3</text>
<text x="218.2" y="48.1" transform="rotate(-90 218.2 48.1)">1</text>
<text x="156.5" y="55.6">10</text>
<text x="156.5" y="58.2">11</text>
<text x="192.1" y="58.2">74</text>
<text x="192.1" y="55.6">75</text>
<text x="213.1" y="57" transform="rotate(-90 213.1 57)">6</text>
<text x="215.6" y="57" transform="rotate(-90 215.6 57)">4</text>
<text x="218.2" y="57" transform="rotate(-90 218.2 57)">2</text>
<text x="156.5" y="60.7">12</text>
<text x="156.5" y="63.2">13</text>
<text x="156.5" y="65.8">14</text>
<text x="192.1" y="65.8">71</text>
<text x="192.1" y="63.2">72</text>
<text x="192.1" y="60.7">73</text>
<text x="156.5" y="68.3">15</text>
<text x="156.5" y="70.9">16</text>
<text x="192.1" y="70.9">69</text>
<text x="192.1" y="68.3">70</text>
<text x="156.5" y="73.4">17</text>
<text x="156.5" y="75.9">18</text>
<text x="192.1" y="75.9">67</text>
<text x="192.1" y="73.4">68</text>
<text x="228.1" y="73.4">1</text>
<text x="228.1" y="75.9">2</text>
<text x="248" y="75.9">27</text>
<text x="248" y="73.4">28</text>
<text x="156.5" y="78.5">19</text>
<text x="156.5" y="81">20</text>
<text x="156.5" y="83.6">21</text>
<text x="192.1" y="83.6">64</text>
<text x="192.1" y="81">65</text>
<text x="192.1" y="78.5">66</text>
<text x="228.1" y="78.5">3</text>
<text x="228.1" y="81">4</text>
<text x="228.1" y="83.6">5</text>
<text x="248" y="83.6">24</text>
<text x="248" y="81">25</text>
<text x="248" y="78.5">26</text>
<text x="10.4" y="85.6">B</text>
<text x="156.5" y="86.1">22</text>
<text x="156.5" y="88.6">23</text>
<text x="192.1" y="88.6">62</text>
<text x="192.1" y="86.1">63</text>
<text x="228.1" y="86.1">6</text>
<text x="228.1" y="88.6">7</text>
<text x="248" y="88.6">22</text>
<text x="248" y="86.1">23</text>
<text x="267.8" y="85.6">B</text>
<text x="156.5" y="91.2">24</text>
<text x="156.5" y="93.7">25</text>
<text x="192.1" y="93.7">60</text>
<text x="192.1" y="91.2">61</text>
<text x="228.1" y="91.2">8</text>
<text x="228.1" y="93.7">9</text>
<text x="248" y="93.7">20</text>
<text x="248" y="91.2">21</text>
<text x="156.5" y="96.3">26</text>
<text x="156.5" y="98.8">27</text>
<text x="156.5" y="101.3">28</text>
<text x="192.1" y="101.3">57</text>
<text x="192.1" y="98.8">58</text>
<text x="192.1" y="96.3">59</text>
<text x="227.6" y="96.3">10</text>
<text x="227.6" y="98.8">11</text>
<text x="227.6" y="101.3">12</text>
<text x="248" y="101.3">17</text>
<text x="248" y="98.8">18</text>
<text x="248" y="96.3">19</text>
<text x="156.5" y="103.9">29</text>
<text x="156.5" y="106.4">30</text>
<text x="192.1" y="106.4">55</text>
<text x="192.1" y="103.9">56</text>
<text x="227.6" y="103.9">13</text>
<text x="227.6" y="106.4">14</text>
<text x="248" y="106.4">15</text>
<text x="248" y="103.9">16</text>
<text x="156.5" y="109">31</text>
<text x="156.5" y="111.5">32</text>
<text x="192.1" y="111.5">53</text>
<text x="192.1" y="109">54</text>
<text x="156.5" y="114">33</text>
<text x="156.5" y="116.6">34</text>
<text x="156.5" y="119.1">35</text>
<text x="192.1" y="119.1">50</text>
<text x="192.1" y="116.6">51</text>
<text x="192.1" y="114">52</text>
<text x="156.5" y="121.7">36</text>
<text x="156.5" y="124.2">37</text>
<text x="192.1" y="124.2">48</text>
<text x="192.1" y="121.7">49</text>
<text x="32.5" y="129.3">1</text>
<text x="32.5" y="131.8">2</text>
<text x="52.4" y="131.8">13</text>
<text x="52.4" y="129.3">14</text>
<text x="156.5" y="126.7">38</text>
<text x="156.5" y="129.3">39</text>
<text x="156.5" y="131.8">40</text>
<text x="192.1" y="131.8">45</text>
<text x="192.1" y="129.3">46</text>
<text x="192.1" y="126.7">47</text>
<text x="235.1" y="129.3">1</text>
<text x="235.1" y="131.8">3</text>
<text x="244" y="129.3">2</text>
<text x="244" y="131.8">4</text>
<text x="10.4" y="135.6">C</text>
<text x="32.5" y="134.4">3</text>
<text x="32.5" y="136.9">4</text>
<text x="52.4" y="136.9">11</text>
<text x="52.4" y="134.4">12</text>
<text x="156.5" y="134.4">41</text>
<text x="156.5" y="136.9">42</text>
<text x="192.1" y="136.9">43</text>
<text x="192.1" y="134.4">44</text>
<text x="235.1" y="134.4">5</text>
<text x="235.1" y="136.9">7</text>
<text x="244" y="134.4">6</text>
<text x="244" y="136.9">8</text>
<text x="267.8" y="135.6">C</text>
<text x="32.5" y="139.4">5</text>
<text x="32.5" y="142">6</text>
<text x="52.4" y="139.4">10</text>
<text x="52.9" y="142">9</text>
<text x="234.6" y="142">11</text>
<text x="235.1" y="139.4">9</text>
<text x="243.5" y="139.4">10</text>
<text x="243.5" y="142">12</text>
<text x="32.5" y="144.5">7</text>
<text x="52.9" y="144.5">8</text>
<text x="234.6" y="144.5">13</text>
<text x="234.6" y="147.1">15</text>
<text x="234.6" y="149.6">17</text>
<text x="243.5" y="144.5">14</text>
<text x="243.5" y="147.1">16</text>
<text x="243.5" y="149.6">18</text>
<text x="234.6" y="152.1">19</text>
<text x="234.6" y="154.7">21</text>
<text x="243.5" y="152.1">20</text>
<text x="243.5" y="154.7">22</text>
<text x="234.6" y="157.2">23</text>
<text x="234.6" y="159.8">25</text>
<text x="243.5" y="157.2">24</text>
<text x="243.5" y="159.8">26</text>
<text x="124" y="164.8">1</text>
<text x="124" y="167.4">2</text>
<text x="143.8" y="167.4">13</text>
<text x="143.8" y="164.8">14</text>
<text x="234.6" y="162.3">27</text>
<text x="243.5" y="162.3">28</text>
<text x="124" y="169.9">3</text>
<text x="124" y="172.5">4</text>
<text x="143.8" y="172.5">11</text>
<text x="143.8" y="169.9">12</text>
<text x="124" y="175">5</text>
<text x="124" y="177.5">6</text>
<text x="143.8" y="175">10</text>
<text x="144.3" y="177.5">9</text>
<text x="10.4" y="185.6">D</text>
<text x="124" y="180.1">7</text>
<text x="144.3" y="180.1">8</text>
<text x="267.8" y="185.6">D</text>
<text x="35" y="205.5">1</text>
<text x="85" y="205.5">2</text>
<text x="135" y="205.5">3</text>
<text x="185" y="205.5">4</text>
<text x="235" y="205.5">5</text>
</g>
<g font-size="1.8" fill="#008484">
<text x="54.5" y="29.3">VCC</text>
<text x="96.6" y="24.2">PWR_FLAG</text>
<text x="109.8" y="28.6">LM7805CV</text>
<text x="125.1" y="24.8">VCC</text>
<text x="150.5" y="24.8">VCC</text>
<text x="196.3" y="24.8">VCC</text>
<text x="226.7" y="27.4">VCC</text>
<text x="242.6" y="29.3">QG1</text>
<text x="43.5" y="35">J2</text>
<text x="75.1" y="30.5">7.5-9V DC In</text>
<text x="94.1" y="31">D1</text>
<text x="161" y="33.7">I0/GCLR</text>
<text x="184" y="33.7">I4/OE1</text>
<text x="237.2" y="33.7">VCC</text>
<text x="244.6" y="33.7">TRI/NC</text>
<text x="73.9" y="40.6">J1</text>
<text x="92.2" y="36.1">1N4148</text>
<text x="102.4" y="40.1">C1</text>
<text x="115.7" y="41.3">U2</text>
<text x="127.8" y="40.1">C2</text>
<text x="161" y="36.2">I1/OE2/GCLK2</text>
<text x="161" y="38.7">VCCINT</text>
<text x="161" y="41.3">IO1</text>
<text x="179.2" y="41.3">IO64/GCLK3</text>
<text x="181.5" y="36.2">I3/GCLK1</text>
<text x="185.5" y="38.7">GND</text>
<text x="211.3" y="41.3">VRAM Size</text>
<text x="214.9" y="38.8">J4</text>
<text x="102.7" y="45.1">0.33uF</text>
<text x="128" y="45.1">0.1uF</text>
<text x="161" y="43.8">IO2</text>
<text x="161" y="46.4">IO3</text>
<text x="185.6" y="46.4">IO62</text>
<text x="185.6" y="43.8">IO63</text>
<text x="237.2" y="43.8">GND</text>
<text x="246.7" y="43.8">OUT</text>
<text x="42.1" y="52.8">JTAG</text>
<text x="161" y="48.9">GND</text>
<text x="161" y="51.4">IO4</text>
<text x="161" y="54">IO5</text>
<text x="183.9" y="48.9">VCCIO</text>
<text x="185.6" y="54">IO60</text>
<text x="185.6" y="51.4">IO61</text>
<text x="226.6" y="50.2">GND</text>
<text x="240.2" y="48.9">25M1750</text>
<text x="51.5" y="58.4">GND</text>
<text x="161" y="56.5">IO6</text>
<text x="161" y="59.1">IO7</text>
<text x="185.6" y="59.1">IO58</text>
<text x="185.6" y="56.5">IO59</text>
<text x="125" y="60.4">GND</text>
<text x="161" y="61.6">IO8/PD1</text>
<text x="161" y="64.1">VCCIO</text>
<text x="185.5" y="64.1">GND</text>
<text x="185.6" y="61.6">IO57</text>
<text x="130.7" y="67.4">VCC</text>
<text x="161" y="66.7">IO9/TDI</text>
<text x="161" y="69.2">IO10</text>
<text x="161" y="71.8">IO11</text>
<text x="181.4" y="66.7">IO56/TDO</text>
<text x="185.6" y="71.8">IO54</text>
<text x="185.6" y="69.2">IO55</text>
<text x="219.2" y="66">GND</text>
<text x="237.6" y="69.3">U4</text>
<text x="257.2" y="68">VCC</text>
<text x="161" y="74.3">IO12</text>
<text x="161" y="76.8">IO13</text>
<text x="185.6" y="76.8">IO52</text>
<text x="185.6" y="74.3">IO53</text>
<text x="232.2" y="74.3">A14</text>
<text x="232.2" y="76.8">A12</text>
<text x="241.6" y="74.3">VCC</text>
<text x="242.5" y="76.8">WE</text>
<text x="23.4" y="82.1">C3</text>
<text x="33.6" y="82.1">C4</text>
<text x="43.8" y="82.1">C5</text>
<text x="53.9" y="82.1">C6</text>
<text x="64.1" y="82.1">C7</text>
<text x="74.2" y="82.1">C8</text>
<text x="84.4" y="82.1">C9</text>
<text x="94.6" y="82.1">C10</text>
<text x="104.8" y="82.1">C11</text>
<text x="115" y="82.1">C12</text>
<text x="125.1" y="82.1">C13</text>
<text x="135.3" y="82.1">C14</text>
<text x="161" y="79.4">GND</text>
<text x="161" y="81.9">IO14</text>
<text x="183.9" y="79.4">VCCIO</text>
<text x="185.6" y="81.9">IO51</text>
<text x="232.2" y="79.4">A7</text>
<text x="232.2" y="81.9">A6</text>
<text x="242.1" y="79.4">A13</text>
<text x="243.1" y="81.9">A8</text>
<text x="23.6" y="84.4">0.1uF</text>
<text x="33.8" y="84.4">0.1uF</text>
<text x="43.9" y="84.4">0.1uF</text>
<text x="54.1" y="84.4">0.1uF</text>
<text x="64.3" y="84.4">0.1uF</text>
<text x="74.4" y="84.4">0.1uF</text>
<text x="84.6" y="84.4">0.1uF</text>
<text x="94.7" y="84.4">0.1uF</text>
<text x="104.9" y="84.4">0.1uF</text>
<text x="115.1" y="84.4">0.1uF</text>
<text x="125.2" y="84.4">0.1uF</text>
<text x="135.4" y="84.4">0.1uF</text>
<text x="161" y="84.5">IO15</text>
<text x="161" y="87">IO16</text>
<text x="161" y="89.5">IO17/TMS</text>
<text x="181.5" y="89.5">IO48/TCK</text>
<text x="185.6" y="87">IO49</text>
<text x="185.6" y="84.5">IO50</text>
<text x="232.2" y="84.5">A5</text>
<text x="232.2" y="87">A4</text>
<text x="232.2" y="89.5">A3</text>
<text x="242.1" y="87">A11</text>
<text x="242.8" y="89.5">OE</text>
<text x="243.1" y="84.5">A9</text>
<text x="161" y="92.1">IO18</text>
<text x="161" y="94.6">IO19</text>
<text x="185.6" y="94.6">IO46</text>
<text x="185.6" y="92.1">IO47</text>
<text x="232.2" y="92.1">A2</text>
<text x="232.2" y="94.6">A1</text>
<text x="242.1" y="92.1">A10</text>
<text x="242.9" y="94.6">CE</text>
<text x="130.3" y="99.1">GND</text>
<text x="161" y="97.2">VCCIO</text>
<text x="161" y="99.7">IO20</text>
<text x="185.5" y="97.2">GND</text>
<text x="185.6" y="99.7">IO45</text>
<text x="232.2" y="97.2">A0</text>
<text x="232.2" y="99.7">I/O0</text>
<text x="76.4" y="107.7">R1</text>
<text x="161" y="102.2">IO21</text>
<text x="161" y="104.8">IO22</text>
<text x="161" y="107.3">IO23</text>
<text x="185.6" y="107.3">IO42</text>
<text x="185.6" y="104.8">IO43</text>
<text x="185.6" y="102.2">IO44</text>
<text x="232.2" y="102.2">I/O1</text>
<text x="232.2" y="104.8">I/O2</text>
<text x="232.2" y="107.3">GND</text>
<text x="242" y="104.8">I/O4</text>
<text x="76" y="109.8">768</text>
<text x="110.7" y="110.5">M1</text>
<text x="161" y="109.9">IO24</text>
<text x="161" y="112.4">GND</text>
<text x="183.9" y="112.4">VCCIO</text>
<text x="185.6" y="109.9">IO41</text>
<text x="234.5" y="112.4">AT28C256</text>
<text x="84.5" y="117" transform="rotate(-90 84.5 117)">383</text>
<text x="86.5" y="116.7" transform="rotate(-90 86.5 116.7)">R7</text>
<text x="161" y="114.9">IO25</text>
<text x="161" y="117.5">IO26</text>
<text x="185.6" y="117.5">IO39</text>
<text x="185.6" y="114.9">IO40</text>
<text x="221.6" y="116.3">GND</text>
<text x="252" y="116.3">GND</text>
<text x="56.6" y="123.9">VCC</text>
<text x="76" y="122.5">768</text>
<text x="76.4" y="120.4">R2</text>
<text x="88.5" y="120.4">R10</text>
<text x="88.7" y="122.5">768</text>
<text x="161" y="120">IO27</text>
<text x="161" y="122.6">IO28</text>
<text x="161" y="125.1">IO29</text>
<text x="185.6" y="125.1">IO36</text>
<text x="185.6" y="122.6">IO37</text>
<text x="185.6" y="120">IO38</text>
<text x="229.7" y="123.3">VCC</text>
<text x="36.6" y="130.2">1A</text>
<text x="46.1" y="130.2">VCC</text>
<text x="76" y="130.1">768</text>
<text x="76.4" y="128.1">R3</text>
<text x="161" y="127.6">VCCIO</text>
<text x="161" y="130.2">IO30</text>
<text x="185.5" y="127.6">GND</text>
<text x="185.6" y="130.2">IO35</text>
<text x="239.1" y="127.7">J3</text>
<text x="36.6" y="132.7">1Y</text>
<text x="36.6" y="135.3">2A</text>
<text x="36.6" y="137.8">2Y</text>
<text x="47.5" y="137.8">5A</text>
<text x="47.5" y="132.7">6A</text>
<text x="47.6" y="135.3">6Y</text>
<text x="84.5" y="137.3" transform="rotate(-90 84.5 137.3)">383</text>
<text x="86.5" y="137" transform="rotate(-90 86.5 137)">R8</text>
<text x="161" y="132.7">IO31</text>
<text x="161" y="135.3">IO32</text>
<text x="161" y="137.8">GND</text>
<text x="181.7" y="132.7">IO34/PD2</text>
<text x="182.9" y="137.8">VCCINT</text>
<text x="185.6" y="135.3">IO33</text>
<text x="36.6" y="140.3">3A</text>
<text x="36.6" y="142.9">3Y</text>
<text x="47.5" y="142.9">4A</text>
<text x="47.6" y="140.3">5Y</text>
<text x="76" y="142.8">768</text>
<text x="76.4" y="140.8">R4</text>
<text x="88.5" y="140.8">R11</text>
<text x="88.7" y="142.8">768</text>
<text x="110.7" y="142.8">VGA Out</text>
<text x="36.6" y="145.4">GND</text>
<text x="47.6" y="145.4">4Y</text>
<text x="76.4" y="148.4">R5</text>
<text x="122.5" y="146.7">GND</text>
<text x="147.9" y="146.7">GND</text>
<text x="198.7" y="146.7">GND</text>
<text x="20.9" y="151.8">GND</text>
<text x="76" y="150.4">768</text>
<text x="76.4" y="161.1">R6</text>
<text x="84.5" y="157.7" transform="rotate(-90 84.5 157.7)">383</text>
<text x="86.5" y="157.3" transform="rotate(-90 86.5 157.3)">R9</text>
<text x="88.5" y="161.1">R12</text>
<text x="148.4" y="156.3">VCC</text>
<text x="76" y="163.1">768</text>
<text x="88.7" y="163.1">768</text>
<text x="128" y="165.7">1A</text>
<text x="137.5" y="165.7">VCC</text>
<text x="238.4" y="165.8">Bus</text>
<text x="23.1" y="172.2">H1</text>
<text x="97.1" y="172.1">GND</text>
<text x="128" y="168.3">1Y</text>
<text x="128" y="170.8">2A</text>
<text x="128" y="173.4">2Y</text>
<text x="139" y="173.4">5A</text>
<text x="139" y="168.3">6A</text>
<text x="139.1" y="170.8">6Y</text>
<text x="249.6" y="170.2">GND</text>
<text x="23.1" y="177.3">H2</text>
<text x="23.5" y="179.6">M3 Hole</text>
<text x="23.5" y="174.5">M3 Hole</text>
<text x="128" y="175.9">3A</text>
<text x="128" y="178.4">3Y</text>
<text x="139" y="178.4">4A</text>
<text x="139.1" y="175.9">5Y</text>
<text x="23.1" y="182.4">H3</text>
<text x="23.5" y="184.7">M3 Hole</text>
<text x="128" y="181">GND</text>
<text x="139.1" y="181">4Y</text>
<text x="23.1" y="187.5">H4</text>
<text x="23.5" y="189.8">M3 Hole</text>
<text x="117.6" y="193">GND</text>
</g>
<g font-size="1.4" fill="#840000">
<text x="106.3" y="32.8">1</text>
<text x="121.5" y="32.8">3</text>
<text x="29.4" y="41.1">TDO</text>
<text x="29.5" y="38.6">TCK</text>
<text x="114" y="41" transform="rotate(-90 114 41)">2</text>
<text x="142.1" y="41.1">HSYNC</text>
<text x="203.9" y="36.1">CLK</text>
<text x="29.4" y="43.7">TMS</text>
<text x="142.2" y="43.7">VSYNC</text>
<text x="145.3" y="46.2">R0</text>
<text x="261.9" y="43.7">CLK</text>
<text x="30.1" y="48.8">TDI</text>
<text x="145.2" y="53.8">G0</text>
<text x="145.3" y="51.3">R1</text>
<text x="145.2" y="56.4">G1</text>
<text x="145.3" y="58.9">B0</text>
<text x="145.3" y="61.5">B1</text>
<text x="144.4" y="66.5">TDI</text>
<text x="203.5" y="66.5">TDO</text>
<text x="203.5" y="69.1">OE</text>
<text x="143.7" y="89.4">TMS</text>
<text x="203.9" y="89.4">TCK</text>
<text x="252.1" y="89.4">OE</text>
<text x="141.2" y="125">VBLANK</text>
<text x="20.4" y="130">R0</text>
<text x="249.4" y="126.3" transform="rotate(-90 249.4 126.3)">OE</text>
<text x="20.4" y="135.1">R1</text>
<text x="59.1" y="132.6">B0</text>
<text x="59.1" y="137.7">B1</text>
<text x="20.3" y="140.2">G0</text>
<text x="59.1" y="142.7">G1</text>
<text x="254.7" y="152.9">VBLANK</text>
<text x="254.7" y="155.4">CLK</text>
<text x="108.7" y="165.6">HSYNC</text>
<text x="108.8" y="170.7">VSYNC</text>
</g>
<g font-size="1.4" fill="#008484">
<text x="110.2" y="33.5">VI</text>
<text x="116.3" y="33.5">VO</text>
<text x="114.8" y="37.1" transform="rotate(-90 114.8 37.1)">GND</text>
<text x="112.8" y="117.3">1</text>
<text x="113" y="114.8">6</text>
<text x="113" y="119.9">7</text>
<text x="114.2" y="117.3">11</text>
<text x="112.8" y="122.4">2</text>
<text x="113" y="125">8</text>
<text x="114.2" y="122.4">12</text>
<text x="112.8" y="127.5">3</text>
<text x="113" y="130">9</text>
<text x="114.2" y="127.5">13</text>
<text x="112.2" y="135.1">10</text>
<text x="112.8" y="132.6">4</text>
<text x="112.8" y="137.7">5</text>
<text x="114.2" y="132.6">14</text>
<text x="114.2" y="137.7">15</text>
</g>
<g font-size="1.4">
<text x="203.1" y="58.2">A14</text>
<text x="203.1" y="60.7">A13</text>
<text x="208.2" y="70.9">A12</text>
<text x="208.2" y="73.4">A11</text>
<text x="208.2" y="75.9">A10</text>
<text x="221" y="75.9">A12</text>
<text x="209" y="81">A9</text>
<text x="209" y="83.6">A8</text>
<text x="221" y="78.5">A7</text>
<text x="221" y="81">A6</text>
<text x="221" y="83.6">A5</text>
<text x="257.3" y="83.6">A9</text>
<text x="257.3" y="81">A8</text>
<text x="209" y="86.1">A7</text>
<text x="221" y="86.1">A4</text>
<text x="221" y="88.6">A3</text>
<text x="256.5" y="86.1">A11</text>
<text x="209" y="91.2">A6</text>
<text x="209" y="93.7">A5</text>
<text x="221" y="91.2">A2</text>
<text x="221" y="93.7">A1</text>
<text x="256.5" y="91.2">A10</text>
<text x="209" y="101.3">A3</text>
<text x="209" y="98.8">A4</text>
<text x="221" y="98.8">D0</text>
<text x="221" y="96.3">A0</text>
<text x="221" y="101.3">D1</text>
<text x="257.3" y="96.3">D7</text>
<text x="257.3" y="98.8">D6</text>
<text x="257.3" y="101.3">D5</text>
<text x="209" y="106.4">A1</text>
<text x="209" y="103.9">A2</text>
<text x="221" y="103.9">D2</text>
<text x="257.3" y="103.9">D4</text>
<text x="257.3" y="106.4">D3</text>
<text x="209" y="109">A0</text>
<text x="209" y="119.1">D5</text>
<text x="209" y="116.6">D6</text>
<text x="209" y="114">D7</text>
<text x="209" y="121.7">D4</text>
<text x="209" y="124.2">D3</text>
<text x="209" y="129.3">D2</text>
<text x="209" y="131.8">D1</text>
<text x="226.1" y="129.3">A0</text>
<text x="226.1" y="131.8">A1</text>
<text x="252.2" y="131.8">D1</text>
<text x="252.2" y="129.3">D0</text>
<text x="209" y="134.4">D0</text>
<text x="226.1" y="134.4">A2</text>
<text x="226.1" y="136.9">A3</text>
<text x="252.2" y="136.9">D3</text>
<text x="252.2" y="134.4">D2</text>
<text x="226.1" y="139.4">A4</text>
<text x="226.1" y="142">A5</text>
<text x="252.2" y="142">D5</text>
<text x="252.2" y="139.4">D4</text>
<text x="226.1" y="144.5">A6</text>
<text x="226.1" y="147.1">A7</text>
<text x="226.1" y="149.6">A8</text>
<text x="252.2" y="147.1">D7</text>
<text x="252.2" y="144.5">D6</text>
<text x="226.1" y="152.1">A9</text>
<text x="226.1" y="154.7">A10</text>
<text x="226.1" y="159.8">A12</text>
<text x="226.1" y="157.2">A11</text>
<text x="251.4" y="157.2">A14</text>
<text x="251.4" y="159.8">A13</text>
</g>
</svg>
